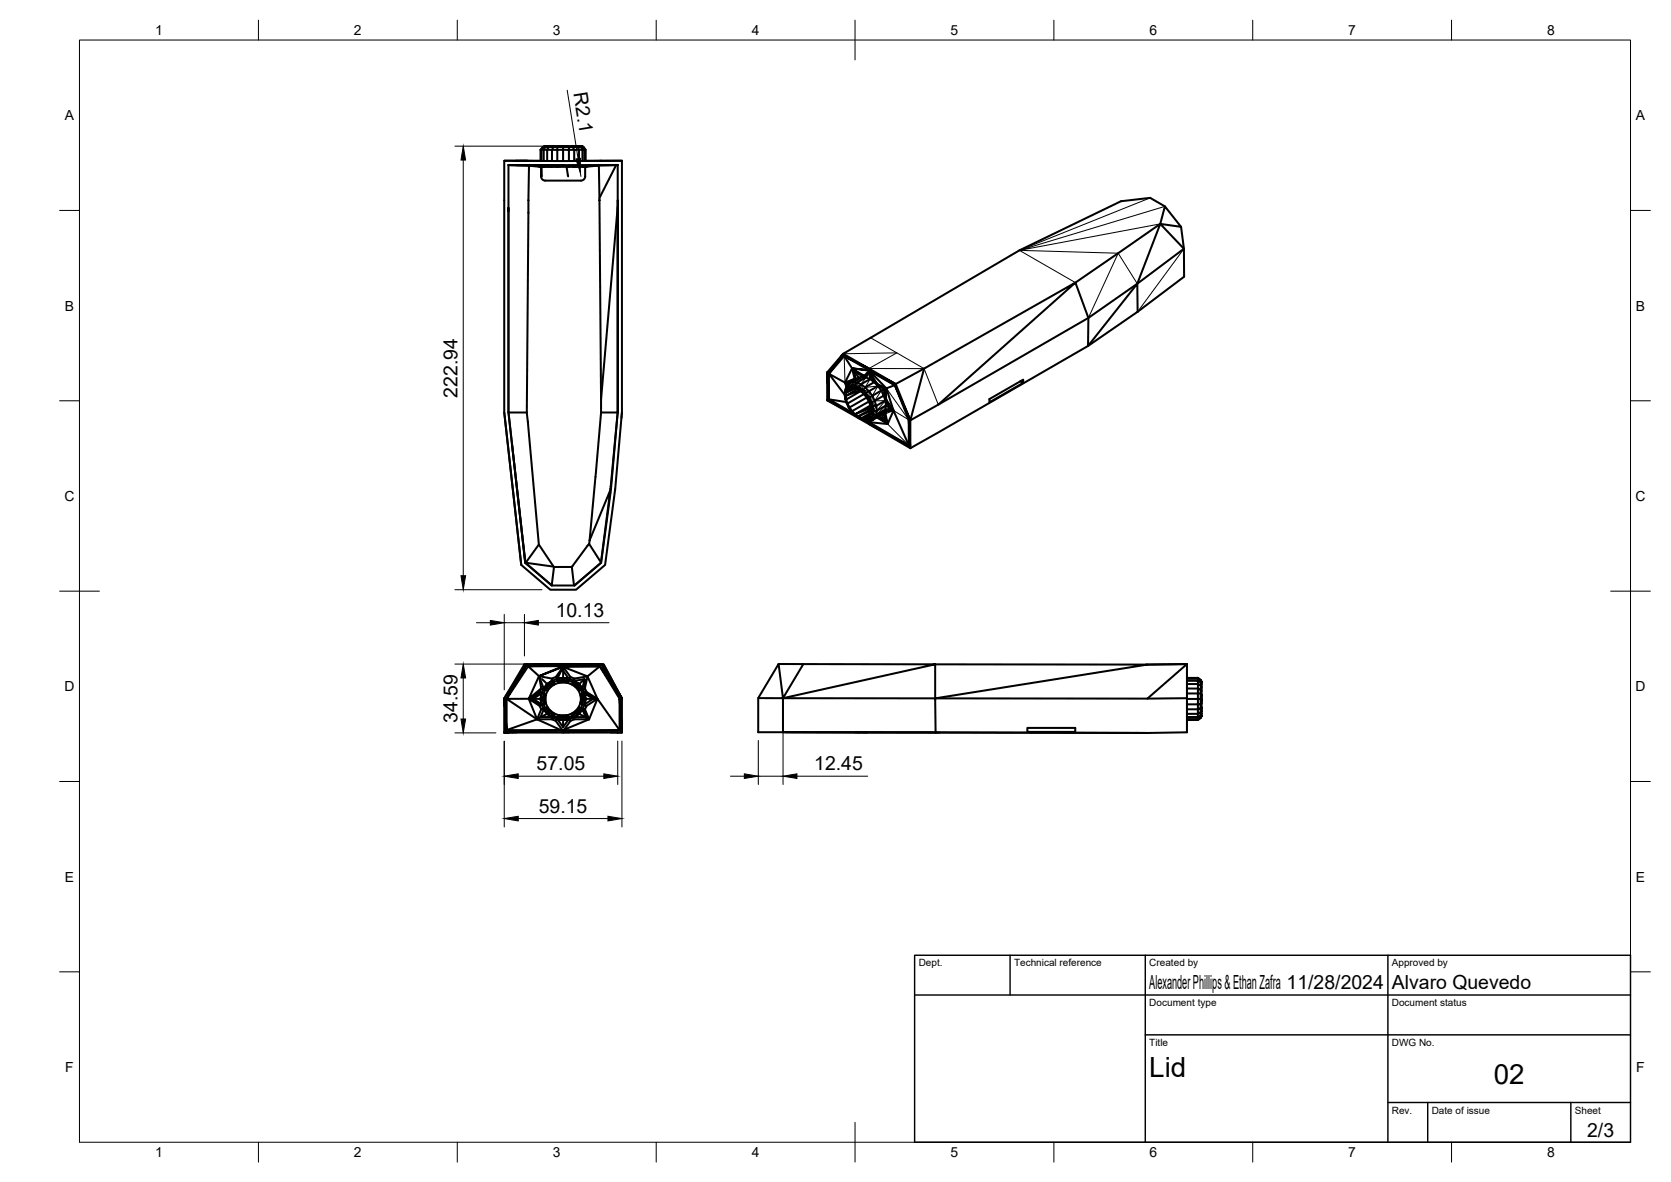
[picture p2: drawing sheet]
<svg xmlns="http://www.w3.org/2000/svg" width="420mm" height="297mm" viewBox="0 0 420 297" stroke-linecap="round" stroke-linejoin="round" font-family="sans-serif">
<!-- layer: Visible -->
<g fill="none" stroke="#000" stroke-width=".51">
<path d="M135.9 37.6h.3v2.9M135.9 37.6v2.9h-.6M136.4 36.9l-.5 .7M136.7 36.9l1-.2h-.8l-.5 .2h.3l-.5 .7h.5M136.7 36.9l.5-.2zM136.7 37.6h.9v2.9M136.7 37.6v2.9M137.9 36.9h-.8l-.4 .7M139.2 36.9h.9v3.6M139.3 36.7l-.1 .2-.8-.2-.5 .2-.2-.2h2.7M140.4 36.7l-.3 .2h1.5M140.4 36.7h5.5l.8 .2 .6 .7"/>
<path d="M141.6 36.9v.7l1.4 .1v2.8M141.6 36.9l-1.2-.2 2.7 .2-.4-.2h-1.1v.2h1.5M143.1 36.9l-.1 .8h1.4l-.4-.8M143.1 36.9h.9M144 36.9h1.2l.4 .7-1.2 .1v2.8M145.2 36.9h.9l.4 .7h-.9v2.9M145.5 36.7l.6 .2-2.3-.2 .2 .2M145.9 36.7l.8 .2zM146.1 36.9h.4l.5 .7h.3v2.9h.6M126.8 40.4h29.6v63.2l-1.7 19.3-2.6 19.1-7.3 6.2h-6.4l-7.3-6.2-4.3-38.4zM126.8 40.4h5.7h-2.9M128.9 41.5h12.4"/>
<path d="M129.8 41.5l3.1 .1M132.9 50.3v3M132.9 53.3l-.4 50.4M132.9 41.6l3.2 .3M132.9 50.3h.1M132.9 41.6h.1M133 41.6l-.1 8.7M133.3 41.5h-5.5v10.7M134.9 41.6h-2M135 41.6h.1M135 41.6l.9 .1M135.2 41.6h-.2"/>
<path d="M135.8 41.9h.1M135.8 41.9h.3M135.9 41.7h.1M135.9 41.7l2.8 .2M135.9 41.7l.8 .2M135.9 40.4h-3.4h.2M136.1 41.9h.1M136.1 41.9v2.4a1.22 1.22 0 0 0 1.6 1.1h3.9a15.7 15.7 0 0 0 5.1-.2l.4-.9M136.2 41.9v2.4M136.2 41.9h2.6M136.7 41.9h.1M137.6 41.9h.1"/>
<path d="M138.8 40.5v-2.8l-1.2-.1 .3-.7h1.3l-.4 .8 2.8-.1v2.9M138.8 41.9h.1M138.8 41.9h1.3M140.1 41.9h.1M140.8 41.9h1.9M140.9 41.9h-.8M141.4 41.6h.1M141.6 41.6h-6.4M141.6 41.5h1.5M141.6 41.5h-13.8l7.2 .1M141.6 41.6h.1M141.6 41.9h.1"/>
<path d="M141.6 41.7l-1.5 .2M141.6 41.7h.1M141.6 41.7l1.4 .2M141.7 41.5l6.5 .1M142.5 41.9l.4 2.4M142.7 41.9h.1M142.8 41.9h.2M143 41.9h4M143 41.9h.1M143.1 41.9h.1M144.4 41.9h.1M144.5 41.9h.1"/>
<path d="M145.6 41.9h.1M146.5 40.5v-2.9h.5v2.9M146.5 41.9h.1M147.1 41.9h.1M147.1 41.9v2.5M147.3 41.7l-2.8 .2M147.3 41.7l-.8 .2M147.3 41.7l.8-.1-1.5 .3M147.4 41.9h-.4M148.2 41.6h.1M148.2 41.6h2.1M150.3 41.6l-3.3 .3"/>
<path d="M150.3 41.6h.1M150.6 41.6l.1 8.1M150.7 50.3l.4 50.1M150.7 50.3h.1M151.2 40.4h-3.9M154.9 41.5l-4.2 8.2v.6M155.3 41.5h-12.2M155.3 50.3v53.2zM155.3 51.9l-4.2 48.5v3.3h4.2M155.3 41.5v8.8M155.3 41.5l-5 .1M155.3 41.4h.1"/>
<path d="M156.4 40.4h-5.5M291.7 56.3l1.2-4.4 4.1 5.1-5.3-.7 6 6.2-.7-5.5M292.9 51.9l-3.7-2.2-7.3 .9-25.6 12.3-44.3 26M270.4 71l21.3-14.7-5.7 15-12.3 8.6zM286 71.3l11.7-8.8v7l-11.7 8.8M286 78.3l-12.4 8.6-44.7 25.7-20.9-12 6.8 3.6M286 78.3v-7l-12.4 15.6 .1-7-44.8 25.7 3.4-13M212.3 89.5l-3.9 4.4 3.6-5-4 4.7 .4 .3v6.5l-.4 .2v-7l.4 6.8M212.3 89.5l-.3-.6 6.5 3.7-6.2-3.1 6.2 3.5M212.3 89.5l1.9 3.1-1.7 3.5 2.4-.9-.7-2.6M212.6 99.4l.2 1-.3-.1zM212.8 97.3l-.3-1.2-4.1-2.2 4 5.3"/>
<path d="M212.8 97.5l-.3 .6 .3 .5-.4 .5 .2 .3 .2-.8M213.1 96.8a4.7 4.7 0 0 0-.3 4.4M213.1 96.7l-.6-.6 .5 .7M213.4 96.9l.9-.1 .2-.8 1 .2-.5 .6 1 .5 .7 1.2 .3-.4M214 97.5l-.9 .5a1.94 1.94 0 0 1 2.7-.1l.9 .6M214.2 92.6l4.3 .5zM214.2 92.6l2.5 1.7M214.2 92.6l1.1 2.7M214.3 95.8l-1.8 .3 .8 .4M214.8 97.5l-2 1.1 2.4-1M214.9 93.4l1 1.5M215 96.8l.8 .9-.8-.2z"/>
<path d="M215 96.8h-.7l-.1 .6-.8-.5 .2 .7-.8-.1 .3 .5-.3 .6M215.1 95.3l-.2-.1-.2 .4M215.6 97.8l-2.9 1.7 .1-.9M215.9 94.9l-2.2 1.3-.6 .6M215.9 94.9l.9-.2-2.3 1.3-.8 .2-.3 .7-.6 .6 .3-.7M216 97.3l-.2 .4 .9 .8M216.1 98.1l-3.4 1.4 .1 .9 3.6-2.1M216.5 96.6l2.3-1.3 1 .7-2.3 1.4zM216.5 96.6l-.5 .7 1 .8M216.7 98.5l.7 .7M216.7 94.3h.7l.3 .6-.9-.2zM217 98.1l.5-.7 1 .9-.8 .4"/>
<path d="M217 98.1l.7 .6M217.2 99l-4.1 2.4-.3-1M217.4 99.2a5.9 5.9 0 0 1 1.5 4.7M217.4 94.3l1.1-1.2-.8 1.8M217.7 98.7l.9 1.2-.5 .2-.4-1.4-.3 .5M217.9 99.9l-4.3 2.5 .6 .9 4.3-2.4M218.5 92.6l6.7 3.9-6.7-3.5M218.5 93l6.5 3.8 .2-.3M218.6 99.9l.6 1.3h-.6zM218.6 93.9l-.1-.8 1.5 2.8M218.6 93.9l.2 1.4-1.1-.4-2.2 1.3 1 .4M218.6 93.9l1.2 2.1"/>
<path d="M219.3 99.5l2.3-1.3 .6 1.2-2.3 1.3zM219.3 99.5l-.7 .4M219.8 96l.2-.1 .8 .7-.1 .4zM220.7 97l1.7 .8-.8 .4-.9-1.2-2.2 1.3 .8 1.2M220.8 96.6l2.1 1M222.2 99.4l.4 .3 .3 .9-.3 .1zM222.9 97.6l-.3 2.1-.2-1.9-.2 1.6M222.9 97.6l-4.4-4.5 6.5 3.7-2.1 .8 1.8 5.6M225.2 96.5l3.7 9.1-3.9-8.8 3.5 8.7 .4 .1v7l-.4-7.1v6.4M232.3 92.6l38.1-21.6-34.5 30.7M232.3 92.6l-7.1 3.9M256.6 95.8l.7 .4v-.8l-8.5 4.9v.8l8.5-4.9"/>
<path d="M126.8 103.6l4.3 38.4M127.8 103.7h4.7l.3 2.6 2.7 30.5-3.4 4.6-.1-.6M128.8 111.8l3.2 29M151.1 103.7l-2.8 32.1M155.3 103.5l-1.8 19.3M155.3 103.5l-1.6 18.7-.2 .6M155.3 103.5h.1M156.4 103.6l-.1 1.5M208.4 100.4l6 3.4M208.4 100.4l4.4 .6M212.8 101.2l.6 1.3 1.6 1.8M212.8 101.2l.3 .2"/>
<path d="M213.6 102.4l-.5-1 .3 1.1 .2-.1 .7 1.2-.1-.3 .8 .8M215 104.1v.2l1 .8-1-1 2 1.4-.3-.4-.9-.3 .2 .3 1 .4M217 105.5l1.5 .2M217 105.5l.7 .1M217.6 105.6l.9 .5M217.7 105.6l.8 .5M217.7 105.6l.9-.2 .7 .2-.8 .1M217.7 105.6l.8 .1M218 105.7l.2 .2M218.3 105.7l.2 .4M218.5 106.6l10 5.3 .4 .7M218.5 106.1l4.7 .5 1.5-3.4 3.8 8.7"/>
<path d="M218.5 106.1l10 5.8M218.6 104.6l.6 .2-1.1 .2 .5 .4-1.2-.2 .3 .4M218.6 104.6l-.5 .4-.7 .2M218.8 101.9l-3.8 2.2 3.9-1.6M218.9 103.9l-.3 .7M218.9 103.7l-2.2 1.4 .7 .1 1.3-.7M219 102.9l-3.2 1.7-.8-.5M219 103.3l-3.2 1.3 .9 .5M219.2 101.2l.7-.5 .4 1.3-.8 .1zM219.3 105.6l-.6 .5M219.5 102.1l.1 1.2-.4-.1-.3-1 .6-.1-.6 1.8 .7-.6M219.6 103.3l-.1 1-.6-.4"/>
<path d="M220.8 104.7v.3l-.3-.1M220.8 105l2.4 1.6-.6-.9M221 104.6l1.6 1.1M221.6 104.3l1 1.4M222.6 102.9l.3 .5-.2 .6-.5-.3zM222.6 102.9l-2.3 1.3-.4 .8 2.3-1.3-.6 .6-2.3 1.3 .6-.6-.7-.2-.6 .6M222.6 102.9l.2-1-2.3 1.3-.2 1-.8 .1-.3 .5M222.7 104l.5 2.6-1-2.9 .4 2M222.9 100.6l1.8 2.6-2.1-2.5 1.4 2M224 102.7l.7 .5-1.8 .2M224 102.7l-1.2-.8-.2-1.2-2.3 1.3 .2 1.2-.9 .1M224 102.7l-1.4 .2"/>
<path d="M148.1 136.7l3 4.6M148.3 135.8l-.2 .9-4.3 5.8h-4.5l-3.8-5.7M148.3 135.8l5.2-12.6-2.4 18.1M153.5 122.8v.4M153.6 122.8l-2.5 18.5M132.2 141.4l7 1M139.3 142.5l-.5 4.6M143.8 142.5l.5 4.4M144.3 146.9l.1 .2M151.1 141.4l-6.7 5.7M151.2 141.4l-6.8 5.7h-5.7l-6.6-5.7-4.3-37.9v-51.3v51.3l4.3 37.9 6.6 5.7M131.9 166.9l.4 .1"/>
<path d="M131.9 166.9l-4.9 8.2M132.3 167l-4.1 6.3M132.4 166.9h-.5M132.5 166.9l-.2 .1M132.8 167.5l-5.4 8.1 5.1-8.7-5.7 8.6 .6 .1v7.9l-.6 .5v-8.5l.6 8M132.8 167.5l2.7 2.4-2.6 5.7 3.2-2.6-.6-3.1M134 175.6l2.2 1.4-3.3-1.4 2.8 1.8M134 175.6h1.9M134.2 166.9h15.2M135.5 169.9l6.1-2.5v.2zM136.1 178.3l-1.1 2.5 .9-.6h2.9l1.3 .5-1.3-.5 .4-.4-1.3-.8-.3 .4M136.2 177l-.5 .4 .4 .9h.6"/>
<path d="M136.2 174.3l-2.2 1.3 1.7-1.7-2.8 1.7h1.1M136.2 174.3l-.3 1.3 .3 1.4-.3-1.4zM136.2 174.3h.5M136.2 177l.5 1.3M136.3 170.6l1.3 1.3M136.4 175.6l.3 1.4h-.5M136.5 177.7l.2 .6M136.7 174.3l-.3 1.3h-.5M136.7 174.3l.5 .3-.8 1h.5l.3-1M136.7 173h-.6l-.4 .9 .5 .4M136.7 178.3l.9 1.1 1.2 .8-1.2-.8zM136.7 178.3l.4-.4 .8 1.1"/>
<path d="M136.7 178.3l-.8 1.9 1.7-.8M136.7 173l-.5 1.3M136.9 175.6l.3 1.1-.5 .3zM137.1 173.4l-.4 .9M137.2 174.6v2.1l.5 1-.6 .2-.4-.9M137.6 171.9l-.9 1.1 .9-1.1 1.2-.8zM137.6 171.9l.3 .3-.8 1.2-.4-.4M137.7 177.7l.7 .9 .9 .7-.1 .5-.8-1.2-.5 .4zM137.7 173.6l-.5 1M138.7 170.5l-3.2-.6 1.2 3.1M138.8 171.1l.4 .3-1.3 .8M139 171l-.2 .1"/>
<path d="M139.2 179.8l.9 .4v.5M139.3 179.3l1.1 .4M139.7 170.1l1.9-2.5-1.5 3M140.1 170.6l-.4-.5-1 .4 .1 .6M140.1 170.6l1.5-.2 1.4 .2-1.4-.2zM140.1 170.6v.5l1.5-.3 1.1 .8 .4-.5M140.1 171.1l1.5 .2-1.2 .3zM140.1 171.1l-.9 .3 .1 .6-1.4 .2 .5 .5-1.3 .7 .6 .2M140.1 170.6l-1.3 .5M140.4 179.7l-.3 .5 1.5 .3M141.6 170.4v.4l1.5 .3M141.6 170.8v.5l1.1 .3"/>
<path d="M141.6 168.6v-1l1.8 2.5M141.6 166.9h9.6l-9.6 .5 9.2 .1 .4-.6M141.6 167.4l-8.8 .1 8.8-.6h-9.1l.3 .6M141.6 168.6l1.4 2M141.6 168.6v1.8M142.7 171.6a4.6 4.6 0 0 0-5 2M142.7 171.6l1.1 .4M143 170.6l.4-.5 1 .4v.6M143 170.6l.7 .2M143 170.6l.1 .5M143 170.6l1.4 .5M143.1 171.1l.9 .3"/>
<path d="M143.8 172a4.1 4.1 0 0 1 2.1 4.7M144 179.8l.4 .4M144 179.8l-.9 .4M144 171.4l1.2 .8-.4 .5-.8-1.3-.2 .6M144.4 171.1l1.2 .8 .9 1.1-.9-1.1zM144.4 171.1l2.6-.4-1.4 1.2M144.4 171.1l-.4 .3M145.2 172.2l.9 1.2-.6 .2zM145.5 177.8l.6 .1-1.3 .7 .4 .4-1.4 .3 .2 .5M145.5 177.8a4.7 4.7 0 0 1-5.1 1.9M145.6 179.4l-.4-.4-1.2 .8M145.6 179.4l1.7 .8"/>
<path d="M145.6 171.9l-.4 .3M145.9 176.7l-.4 1.1M146.5 173h.6l.4 .9-.5 .4zM146.5 178.3l-.4-.4-.9 1.1M146.5 173l.5 1.3h-.5M146.5 173l-.4 .4 .4 .9M146.5 174.3l.2 1.3h-.4l-.4-1 .6-.3-.6 2.4 .8-1.1M146.7 175.6l-.2 1.4-.6-.3M146.7 175.6h.6M147 177l.5 .4-.4 .9h-.6M147 177l-.5 1.3M147 174.3l.3 1.3z"/>
<path d="M147 177h-.5l-.4 .9M147.1 178.3l1 2.5-1.6-2.5 .8 1.9M147.3 175.6l-.3 1.4zM147.5 173.9l2.7 1.7-3.2-1.3 2.2 1.3M147.7 170l-.6 3-.1-2.3-.5 2.3M147.7 170l-6.1-2.4 9.2-.1-3.1 2.5 2.5 5.6M147.7 170l-3.3 .5M149.2 175.6h1l-2.7 1.8M149.2 175.6l-2.2 1.4M149.2 175.6h-1.9M151.2 166.9l5.2 8.6-5.6-8 5 8.1 .6-.1v8.5l-.6-8.4v7.9M151.2 166.9l.1 .1"/>
<path d="M151.2 166.9h.6l4.3 8.1M151.3 167l.5-.1 4 7.6M151.3 167l5.1 8.5M190.6 175.4v8.6h7.1M195.8 166.9l1.1 8.6 5.1-8.6h-6.2l-5.2 8.5 6.3 .1 38.2-8.6h-33.1M196.9 175.5h38.2l.1 8.6-38.3-.1zM235.1 166.9l53.4 .1-53.4 8.5zM298.4 175.5v-8.6l-9.9 .1 9.9-.1-9.9 8.7M298.4 171.1h2.8v.8l.7 .3v1.2l-.7-.4v2.6h-2.8M298.4 171.9h2.8v1.1h-2.8M298.4 175.5h-63.3M298.4 174.3h3.5"/>
<path d="M298.4 175.5v8.5l-9.9 .2M298.4 170.4h2.8M298.4 178.3h2.8M301.2 178.3v1.1h-2.8M301.2 178.3l.7-.4v1.1M301.2 170.4v.2h-2.8M301.2 170.4l.7 .4M301.9 171.1l.2 .5zM301.9 174.3v1.3h-.7v1.4h-2.8M301.9 175.6v1.4h-.7v1.3M301.9 171.1l.2 .9-.2 .2 .2 .5-.2 .7 .2 .2M301.9 179.8v.4l-.7 .5"/>
<path d="M301.9 173.4v.9M301.9 172.2v-.8l-.7-.3v-.5l.7 .5v-.3l.2 .5v4.3h-.2l.2-1-.2-.3M302.1 179.7l-.2 .8zM302.1 179.3l-.2 .5 .2-2.1a4.5 4.5 0 0 1-.2 2.8l-.7 .4M302.1 174.7v3l-.2 .2v-.9M302.1 175.6v1.1l-.2 .3zM127.4 183.5h14.2l-14.8 .5M130 184.1h-2.2M135 180.8l-2.1-5.2h-5.5l7.6 5.2-7.6 2.7M135 180.8l6.1 2.7M138.7 180.7l-3.7 .1M138.8 180.2l1.3 .5-.4 .5-1-.5z"/>
<path d="M139.7 181.2l1.7 2.3M140.1 180.7l1.5 .2 1.4-.2-1.4 .2zM140.1 180.7l1.5 2M141.6 184l14.2-.5 .6 .5M141.6 183.5l6.5-2.7 2.1-5.2 5.6 7.9zM141.6 180.5v2.2M143 180.7l-1.4 2M143.1 180.2l-1.5 .3v-.5l1.1-.3 .4 .5-2.7-.5 1.2 .8M143.1 180.2l-.1 .5M143.4 181.2l-1.6 2.2M144.4 180.2l.1 .5-1.1 .5-.4-.5M144.4 180.2l1.2-.8 .9-1.1-.9 1.1z"/>
<path d="M144.4 180.2h2.9M144.4 180.2l-1.4 .5M147.3 180.2l.8 .6-3.6-.1M153.6 184.1h.1M153.6 184.1h1.7M155.3 184l-27.5 .1M155.3 184h1.1M156.4 184h-29.6v.2h1v-.1M197.7 184l37.6 .1M197.7 184l90.8 .2-53.3-.1M215.9 184.1h2.3M235.3 184.1h1"/>
<path d="M235.3 184.1h.1M258.3 182.9h12.1v1h-12.1zM298.4 180.2h2.8v-.8l.7-.4v.8l-.7 .4v.5M298.4 180.7h2.8M301.2 180.7v.2h-2.8"/>
</g>
<g fill="#000">
<circle cx="134.9" cy="41.6" r=".25"/>
<circle cx="135" cy="41.6" r=".25"/>
<circle cx="135.5" cy="41.9" r=".25"/>
<circle cx="135.7" cy="41.9" r=".25"/>
<circle cx="135.9" cy="41.7" r=".25"/>
<circle cx="136.1" cy="41.9" r=".25"/>
<circle cx="136.7" cy="41.9" r=".25"/>
<circle cx="137.2" cy="41.8" r=".25"/>
<circle cx="137.7" cy="41.8" r=".25"/>
<circle cx="138.4" cy="41.9" r=".25"/>
<circle cx="139.3" cy="41.9" r=".25"/>
<circle cx="140.1" cy="41.9" r=".25"/>
<circle cx="140.4" cy="41.8" r=".25"/>
<circle cx="140.8" cy="41.8" r=".25"/>
<circle cx="141.6" cy="41.6" r=".25"/>
<circle cx="142" cy="41.7" r=".25"/>
<circle cx="142.7" cy="41.9" r=".25"/>
<circle cx="143" cy="41.9" r=".25"/>
<circle cx="143.8" cy="41.9" r=".25"/>
<circle cx="144.8" cy="41.9" r=".25"/>
<circle cx="145.5" cy="41.8" r=".25"/>
<circle cx="145.9" cy="41.8" r=".25"/>
<circle cx="146.5" cy="41.9" r=".25"/>
<circle cx="148.2" cy="41.6" r=".25"/>
<circle cx="213.3" cy="96.6" r=".25"/>
</g>
<!-- layer: Visible Narrow -->
<g fill="none" stroke="#000" stroke-width=".25">
<path d="M289.2 49.7l-32.9 13.2M292.9 51.9l-36.6 11 35.4-6.6M256.3 62.9l14.1 8.1M256.3 62.9l24.9 .7M281.2 63.6l-7.5 16.3M281.2 63.6l4.8 7.7M297.7 62.5l-11.7 15.8M212.3 89.5l.2 6.6M212.6 99.4l.1 .1M212.8 97.5v1.1M213.4 96.9l-.3-.1-.6 1.3M213.7 96.2l.6 .6 1.2-.6 .5 1.1"/>
<path d="M214.9 95.2v.3M215 96.8l-.8 .6M215.8 97.7v.2M216.7 98.5l1 .2M216.7 94.3l-1.8-.9 1.9 1.3 .6-.4-3.2-1.7 .7 .8 .4 1.9M217.7 94.9l.9-1 1.4 2M217.7 94.9l-1.2 1.7 .5 1.5 1.5 .2 .1 1.6M217.7 94.9l-3.2 1.1 1.4-1.1M218.5 92.6l7-3.9 6.8 3.9M218.5 92.6v.4M218.5 92.6h13.8M218.5 93.1l2.3 3.5-1-.6"/>
<path d="M218.8 95.3l-1.3 2.1 3.2-.4M218.9 84.9l6.6 3.8-13.5 .2M220.7 97l2.2 .6-.5 .2M220.7 97l-1.4 2.5-.1 1.7 1.1 .8-.7 1.3M221.6 98.2l-1.7 2.5h2.7l-3.1 3.6 .4 .7-1.3 .4M222.2 99.4l.7 1.2v-3l5.6 7.9-3.8-2.3-2 .8-.1-1.1M232.3 92.6l3.6 9.1M212.5 100.3l.6 1.1M214.3 103.6l.7 .5M215.8 104.6v.2M217.4 105.2l-.4 .3M218.2 105.7l.2 .4"/>
<path d="M218.5 106.1v.5M218.6 105.7v.4M218.6 101.2l.9 .9M218.9 103.9l.3 .9M218.9 105.6l-.2 .5M219 103.1l.2 .1M220.3 105l2.9 1.6 5.3 5.3M220.8 105l1.8 .7M222.8 101.9l-2.5 2.3 1.9-.5-2.9 1.9h-1.8M224 102.7l-1.1 .7"/>
</g>
<!-- layer: BORDER -->
<g fill="none" stroke="#000" stroke-width=".25">
<path d="M20 10.1h390v276.9h-390zM65 5.1v5M115 5.1v5M165 5.1v5M215 5.1v10M265 5.1v5M315 5.1v5M365 5.1v5M15 52.9h5M410 52.9h5M15 100.7h5M410 100.7h5"/>
<path d="M15 148.6h10M405 148.6h10M15 196.4h5M410 196.4h5M15 244.2h5M410 244.2h5M65 287v5M115 287v5M165 287v5M215 282.1v9.9M265 287v5M315 287v5"/>
<path d="M365 287v5"/>
</g>
<!-- layer: TITLEBLOCK -->
<path d="M230 240.1h180v46.9h-180zM230 250h180M254 240.1v9.9M288 240.1v46.9M349 240.1v46.9M288 260.1h122M349 277.1h61M359 277.1v9.9M395 277.1v9.9" fill="none" stroke="#000" stroke-width=".36"/>
<!-- layer: FD_Dimensions -->
<g fill="none" stroke="#000" stroke-width=".25">
<path d="M114.4 36.7h25.1M142.6 22.7l2.8 17.2M116.5 40.2v104.5M145.9 43.3l.2 1.1M114.4 148.2h21.9M119.8 156.5h3.5M126.8 154.4v19M126.8 156.5h5.1M131.9 154.4v10.5M135.4 156.5h17.7M114.4 166.9h22.5M116.5 170.4v10.3"/>
<path d="M196.9 177.6v19.6M114.4 184.2h10.3M126.8 186.3v21.5M130.3 195.1h21.5M155.3 186.2v11M156.4 186.2v21.6M183.7 195.1h3.5M190.7 195.1h6.2M190.7 186.1v11.1M200.4 195.1h17.8M130.3 205.7h22.6"/>
</g>
<g fill="#000" stroke="#000" stroke-width=".25">
<path d="M144.8 39.9l1.1-.1v3.5zM116.5 36.7l.6 3.5h-1.2zM115.9 144.7h1.2l-.6 3.5zM123.3 155.9l3.5 .6-3.5 .6zM131.9 156.5l3.5-.6v1.2zM116.5 166.9l.6 3.5h-1.2zM115.9 180.7h1.2l-.6 3.5zM126.8 195.1l3.5-.6v1.1zM151.8 194.5l3.5 .6-3.5 .5zM187.2 194.5l3.5 .6-3.5 .5zM196.9 195.1l3.5-.6v1.1zM126.8 205.7l3.5-.6v1.2z"/>
<path d="M152.9 205.1l3.5 .6-3.5 .6z"/>
</g>
<g font-size="7">
<text x="289" y="270.6">Lid</text>
<text x="375.6" y="272.3">02</text>
</g>
<g font-size="4.9">
<text x="144.2" y="23.5" transform="rotate(81 144.2 23.5)">R2.1</text>
<text x="115" y="99.9" transform="rotate(-90 115 99.9)">222.94</text>
<text x="139.7" y="155">10.13</text>
<text x="115" y="181.6" transform="rotate(-90 115 181.6)">34.59</text>
<text x="134.9" y="193.6">57.05</text>
<text x="204.7" y="193.6">12.45</text>
<text x="135.5" y="204.2">59.15</text>
<text x="289" y="248.5">Alexander Phillips &amp; Ethan Zafra 11/28/2024</text>
<text x="350" y="248.5">Alvaro Quevedo</text>
<text x="399.1" y="285.7">2/3</text>
</g>
<g font-size="3.5">
<text x="39" y="8.8">1</text>
<text x="89" y="8.8">2</text>
<text x="139" y="8.8">3</text>
<text x="189" y="8.8">4</text>
<text x="239" y="8.8">5</text>
<text x="289" y="8.8">6</text>
<text x="339" y="8.8">7</text>
<text x="389" y="8.8">8</text>
<text x="16.3" y="30.2">A</text>
<text x="411.3" y="30.2">A</text>
<text x="16.3" y="78">B</text>
<text x="411.3" y="78">B</text>
<text x="16.2" y="125.9">C</text>
<text x="411.2" y="125.9">C</text>
<text x="16.2" y="173.7">D</text>
<text x="411.2" y="173.7">D</text>
<text x="16.3" y="221.6">E</text>
<text x="411.3" y="221.6">E</text>
<text x="16.4" y="269.4">F</text>
<text x="411.4" y="269.4">F</text>
<text x="39" y="290.8">1</text>
<text x="89" y="290.8">2</text>
<text x="139" y="290.8">3</text>
<text x="189" y="290.8">4</text>
<text x="239" y="290.8">5</text>
<text x="289" y="290.8">6</text>
<text x="339" y="290.8">7</text>
<text x="389" y="290.8">8</text>
</g>
<g font-size="2.5">
<text x="231" y="242.9">Dept.</text>
<text x="255" y="242.9">Technical reference</text>
<text x="289" y="242.9">Created by</text>
<text x="350" y="242.9">Approved by</text>
<text x="289" y="252.8">Document type</text>
<text x="350" y="252.8">Document status</text>
<text x="289" y="262.9">Title</text>
<text x="350" y="262.9">DWG No.</text>
<text x="350" y="279.9">Rev.</text>
<text x="360" y="279.9">Date of issue</text>
<text x="396" y="279.9">Sheet</text>
</g>
</svg>
